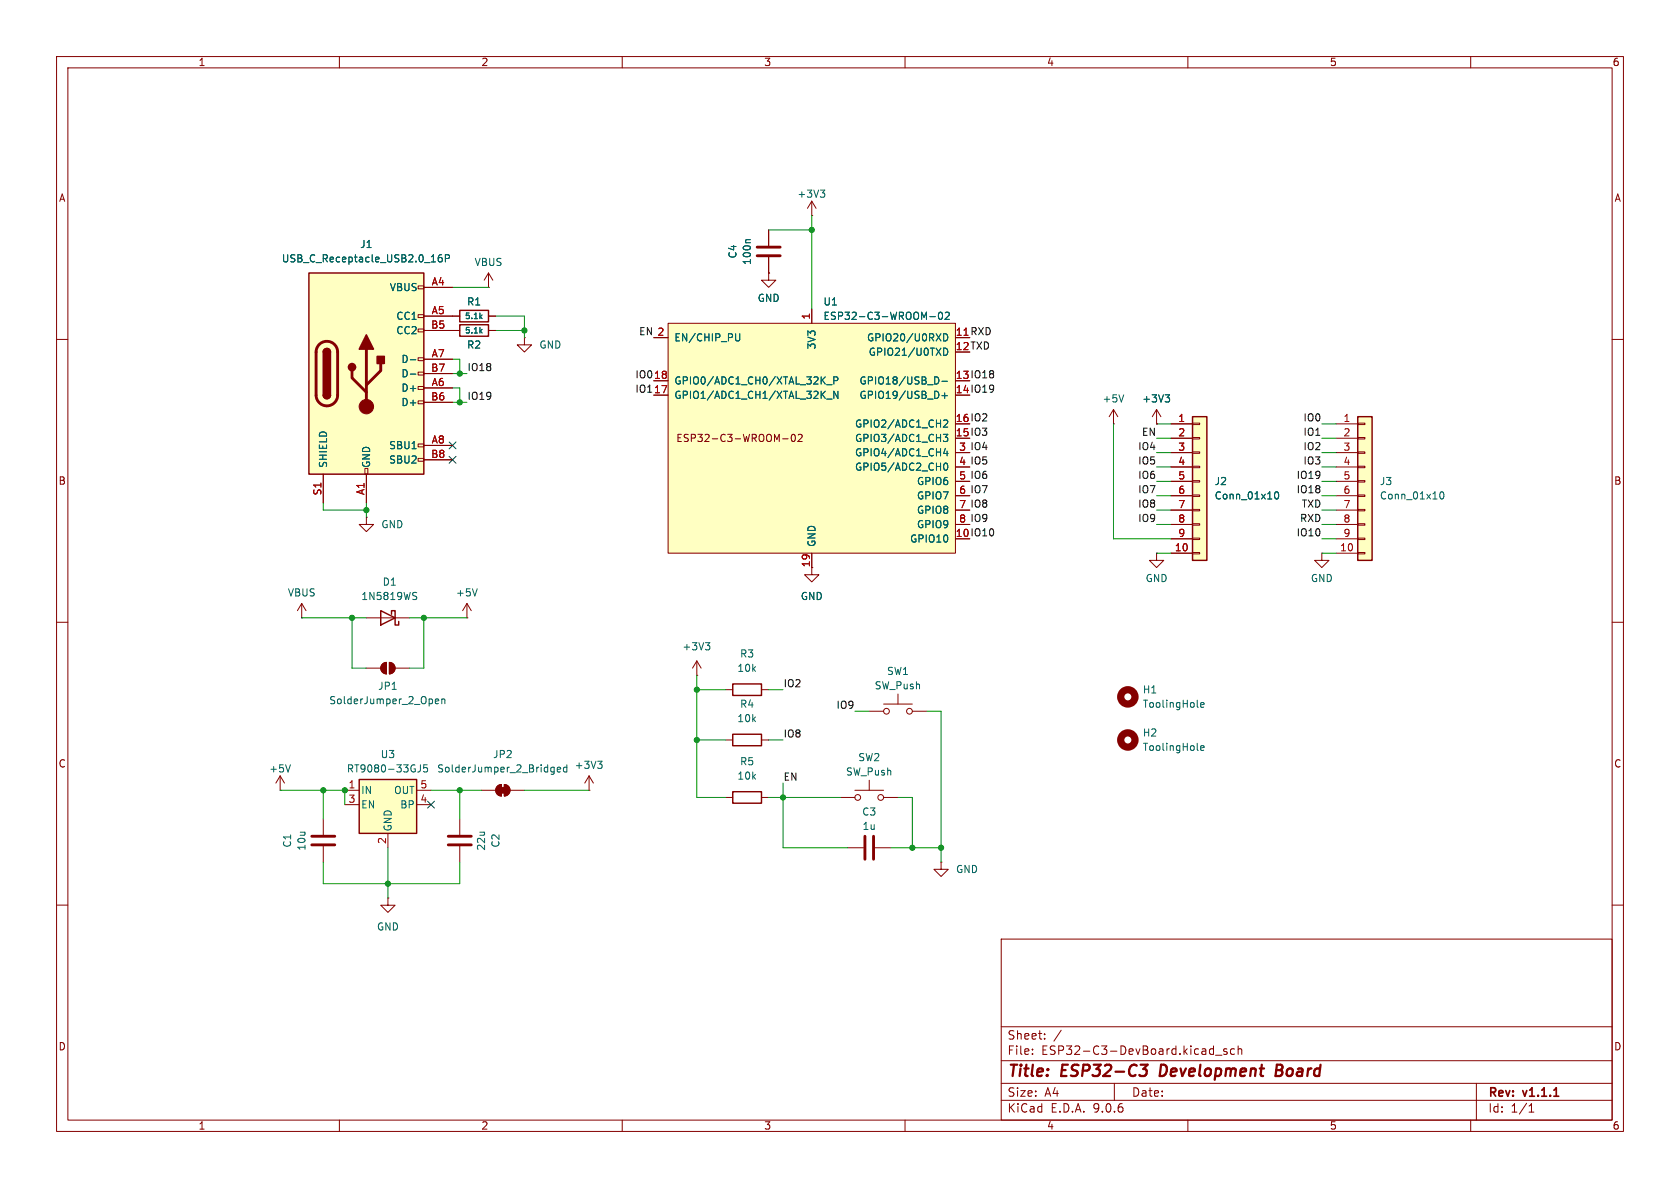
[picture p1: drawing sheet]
<svg xmlns="http://www.w3.org/2000/svg" width="297mm" height="210mm" viewBox="0 0 297 210" stroke-linecap="round" stroke-linejoin="round" font-family="sans-serif">
<g fill="none" stroke="#840000" stroke-width=".18">
<path d="M10 10h277v190h-277zM12 12h273v186h-273zM60 10v2M110 10v2M160 10v2M210 10v2M260 10v2M135.9 48.3v1.2h1.3l-1.3 1.3-1.3-1.3h1.3M135.9 48.3h.1M10 60h2M285 60h2M10 110h2"/>
<path d="M285 110h2M49.5 139.7h.1M49.5 137.2l-.7 1.2M49.5 137.2l.8 1.2M49.5 137.2v2.5M128.3 121.9h1.2M128.3 130.8h1.2M134.6 121.9h1.3M134.6 130.8h1.3M10 160h2M177 166h108v32h-108zM285 160h2"/>
<path d="M60 198v2M110 198v2M160 198v2M177 194.5h108M177 191.5h108M177 187.5h108M177 181.5h108M182.5 186.3v.1M182.5 185.5v.1M184.7 183.6v.1M184.7 182.8v.1M187.6 182.1l-1.3 2"/>
<path d="M197 191.5v3M210 198v2M214.4 185.4l.1 .1M214.5 184.9v1.5M214.5 186.3l-.1 .1M214.9 186.5h1.1M216.9 185.5l-.4-.1-.2 .2 .1 .2 .5 .2v.3h-.6M218.2 185.5l-.4-.1-.3 .3v.4l.2 .2h.5M218.9 185.5l.2-.1 .4 .1v.9M218.9 184.9v1.5M260 198v2M261 191.5v6.5"/>
<path d="M270.3 196.6h.9M270.3 195.5l.4-.4v1.5"/>
</g>
<path d="M274.7 193.8h.9" fill="none" stroke="#840000" stroke-width=".3"/>
<path d="M201.6 188.2h1.3l-.8 .8h.3l.3 .2v.6l-.4 .4h-.6M205.3 188.2l-.3 2h.5M225.6 189.2h.7M226.3 189.2l.3 .1M226.4 188.2h-.7l-.2 2 1-.1M226.5 189.1l-.2 .1" fill="none" stroke="#840000" stroke-width=".4"/>
<path d="M129.5 120.9h5.1v2h-5.1zM129.5 129.8h5.1v2h-5.1z" fill="none" stroke="#840000" stroke-width=".25"/>
<path d="M51.3 135.2l-.4 1.3" fill="none" stroke="#006464" stroke-width=".18"/>
<path d="M118.1 57.2h50.8v40.6h-50.8z" fill="#ffffc2"/>
<g fill="none" stroke="#840000" stroke-width=".18">
<path d="M115.6 59.7h2.5M118.1 57.2h50.8v40.6h-50.8zM143.5 54.6v2.6M115.6 67.3h2.5M115.6 69.9h2.5M138.4 77.6h.9M140 76.9l.2-.1a.68 .68 0 0 1 .4 .6 .68 .68 0 0 1-.4 .6l-.2-.1-.1-.3zM141.1 76.9l.5-.1 .2 .3-.8 .9h.8M143.5 97.8v3.8h1.3l-1.3 1.3-1.3-1.3h1.3M168.9 80h2.5M168.9 85.1h2.5M168.9 87.6h2.5"/>
<path d="M168.9 90.2h2.5M168.9 92.7h2.5M123.2 119.4h.1M123.2 116.8l-.8 1.3M123.2 116.8l.8 1.3M123.2 116.8v2.6M85.1 139.7h2.5M87.9 139l.7-.3v2a1.02 1.02 0 0 1-.9-.6 1.02 1.02 0 0 1 .2-1.1zM89.2 138.7a1.02 1.02 0 0 1 1 1 1.02 1.02 0 0 1-1 1zM90.2 139.7h2.5M104.1 139.7h.1M104.1 137.2l-.7 1.2"/>
<path d="M104.1 137.2l.8 1.2M104.1 137.2v2.5"/>
</g>
<g fill="none" stroke="#006464" stroke-width=".18">
<path d="M130.8 59l-.1 1.1-.2 .2-.3-.1M164.4 56h1M166.1 55.3l.1-.1a.68 .68 0 0 1 .4 .6 .68 .68 0 0 1-.4 .7 .84 .84 0 0 1-.1-1.2zM166.8 59a.64 .64 0 0 1 .8 .6 .64 .64 0 0 1-.8 .7zM167.1 55.3l.5-.1 .2 .4-.8 .9h.8M146.1 68h1M146.1 70.6h1M147.4 67.3l.6-.1 .1-.2v-.3l-.7-.1v1.3M148.1 69.2v1.2l-.7-1.2v1.2M165.7 66.7l.3 .5-.3 .6M166.5 67.4h1M166.5 69.9h1"/>
<path d="M166.8 76.8h.8l-.5 .5 .4 .1v.5l-.2 .1-.5-.1M166.8 61.5a.64 .64 0 0 1 .8 .7 .64 .64 0 0 1-.8 .6zM166.8 74.4l.5-.2 .3 .4-.8 .9h.8M167 69.5v.9M167.1 79.3l-.3 .9h.8M167.4 79.7v.9M166.9 82l.2-.1a.68 .68 0 0 1 .5 .6 .68 .68 0 0 1-.5 .6l-.2-.1-.1-.4zM124.7 113.6h.8l-.4 .5M125.2 114.1l.3 .2v.3l-.3 .3M97.6 135.6l.4 .1M98 135.6v1.1l-.3 .2M98 136.4l-.4 .1"/>
<path d="M98.5 136l.6-.1v-.2l-.4-.1-.2 .2 .1 .6h.5M100.2 135.7l-.4-.1-.2 .3 .1 .5h.5M100.2 135.2v1.3M105.7 134.6h.7l-.4 .4M106.2 135l.2 .3v.3l-.2 .2"/>
</g>
<g fill="#840000" stroke="#840000" stroke-width=".18">
<path d="M88.4 139.2h1v1h-1z"/>
<path d="M87.9 139l.7-.3v2a1.02 1.02 0 0 1-.9-.6 1.02 1.02 0 0 1 .2-1.1z"/>
<path d="M89.2 138.7a1.02 1.02 0 0 1 1 1 1.02 1.02 0 0 1-1 1z"/>
</g>
<path d="M240 73.7h2.6v25.4h-2.6z" fill="#ffffc2"/>
<path d="M240 73.7h2.6v25.4h-2.6z" fill="none" stroke="#840000" stroke-width=".25"/>
<g fill="none" stroke="#840000" stroke-width=".18">
<path d="M196.8 74.9h.1M196.8 72.4l-.7 1.3M196.8 72.4l.8 1.3M196.8 72.4v2.5M236.2 74.9h3.8M236.2 77.5h3.8M240 74.8h1.3v.3h-1.3zM240 77.3h1.3v.3h-1.3zM240 79.9h1.3v.2h-1.3zM236.2 80h3.8M236.2 82.6h3.8M236.2 85.1h3.8"/>
<path d="M236.2 87.6h3.8M236.2 90.2h3.8M236.2 92.7h3.8M236.2 95.3h3.8M236.2 97.8h3.8M240 82.4h1.3v.3h-1.3zM240 85h1.3v.2h-1.3zM240 87.5h1.3v.3h-1.3zM240 90h1.3v.3h-1.3zM240 92.6h1.3v.2h-1.3zM240 95.1h1.3v.3h-1.3zM240 97.7h1.3v.2h-1.3z"/>
</g>
<path d="M198.7 69.8l-.5 1.3M254.7 87.1l.1-.2a.68 .68 0 0 1 .5 .7 .68 .68 0 0 1-.5 .6l-.1-.1-.2-.4z" fill="none" stroke="#006464" stroke-width=".18"/>
<path d="M54.6 48.3h20.3v35.5h-20.3z" fill="#ffffc2"/>
<g fill="none" stroke="#840000" stroke-width=".18">
<path d="M73.9 50.5h1v.6h-1zM73.9 55.6h1v.5h-1zM73.9 58.2h1v.5h-1zM74.9 50.8h5.1M74.9 55.9h6.4M74.9 58.4h6.4M86.4 50.8h.1M86.4 55.9h1.2M86.4 58.4h1.2M86.4 48.3l-.8 1.2M86.4 48.3l.7 1.2M86.4 48.3v2.5"/>
<path d="M73.9 63.2h1v.6h-1zM73.9 65.8h1v.5h-1zM73.9 68.3h1v.5h-1zM73.9 70.9h1v.5h-1zM73.9 78.5h1v.5h-1zM74.9 63.5h5.1M74.9 66h5.1M74.9 68.6h5.1M74.9 71.1h5.1M74.9 78.7h5.1M204.5 74.9h.1M204.5 72.4l-.8 1.3"/>
<path d="M204.5 72.4l.7 1.3M204.5 72.4v2.5M57.1 83.8v5.1M64.5 82.8h.5v1h-.5zM64.8 83.8v5.1M73.9 81h1v.5h-1zM74.9 81.3h5.1M153.7 125.7h2.5M156.2 124.5h5.1M158.7 122.7v1.8M161.3 125.7h2.5M57.1 144.8v2.8"/>
<path d="M57.1 149.6v2.8M68.6 158.8v1.2h1.2l-1.2 1.3-1.3-1.3h1.3M68.6 158.8h.1M81.3 144.8v2.8M81.3 149.6v2.8M166.4 152.4v1.3h1.2l-1.2 1.2-1.3-1.2h1.3M166.4 152.4h.1"/>
<circle cx="156.7" cy="125.7" r=".51"/>
<circle cx="160.8" cy="125.7" r=".51"/>
</g>
<path d="M54.6 48.3h20.3v35.5h-20.3zM81.3 54.9h5.1v2h-5.1zM81.3 57.4h5.1v2h-5.1zM57.1 62.2a.64 .64 0 0 1 .7-.6 .64 .64 0 0 1 .6 .6M57.1 69.9a.64 .64 0 0 0 .7 .6 .64 .64 0 0 0 .6-.6" fill="none" stroke="#840000" stroke-width=".25"/>
<path d="M56.4 60.9a1.9 1.9 0 0 1 2.1-.4 1.9 1.9 0 0 1 1.2 1.7v7.7a1.91 1.91 0 0 1-1.9 1.8 1.91 1.91 0 0 1-1.9-1.8v-7.8l.2-.7zM62.2 65.5v1.3l2.6 2.5M64.8 61.7v10.2M67.3 64.3v1.2l-2.5 2.6M55.1 147.8h4.1M55.1 149.4h4.1M79.2 147.8h4.1M79.2 149.4h4.1" fill="none" stroke="#840000" stroke-width=".51"/>
<g fill="#840000" stroke="#840000" stroke-width=".25">
<path d="M57.1 62.2h1.3v7.7h-1.3z"/>
<path d="M57.3 61.8a.64 .64 0 0 1 .7-.2 .64 .64 0 0 1 .4 .6h-1.3z"/>
<path d="M57.1 69.9h1.3a.64 .64 0 0 1-.6 .6 .64 .64 0 0 1-.7-.6z"/>
<path d="M64.8 59.2l1.2 2.5h-2.5z"/>
<path d="M66.7 63h1.2v1.3h-1.2z"/>
<circle cx="62.2" cy="64.9" r=".63"/>
</g>
<circle cx="64.8" cy="71.9" r="1.27" fill="#840000" stroke="#840000" stroke-width=".18"/>
<path d="M78.1 45l-.4 .1a.86 .86 0 0 0 0 1.2l.4-.1 .1-.4-.2-.3h-.3l-.2 .3M78.7 45.7l.6-.1 .2-.1-.1-.3-.7-.2v1.3M84.9 56l.3 .3M84.9 58.5l.3 .4M85.2 55.7l-.4 .3M85.2 58.2l-.4 .4M72.5 63.6h1M72.5 66.1h1M206 69.8h.8l-.5 .5M206.5 70.3l.3 .2v.3l-.3 .3M212.3 132.2l.6-.1-.1-.2-.4-.1-.1 .2v.6h.5" fill="none" stroke="#006464" stroke-width=".18"/>
<circle cx="199.4" cy="130.8" r="1.27" fill="none" stroke="#840000" stroke-width="1.3"/>
<path d="M63.5 137.8h10.2v9.5h-10.2z" fill="#ffffc2"/>
<path d="M67.3 108l2.5 1.2-2.5 1.3zM69.2 108.6v-.6h.6v2.5h.7v-.6M63.5 137.8h10.2v9.5h-10.2zM129.5 140h5.1v2h-5.1z" fill="none" stroke="#840000" stroke-width=".25"/>
<g fill="none" stroke="#840000" stroke-width=".18">
<path d="M64.8 91.4v1.3h1.2l-1.2 1.3-1.3-1.3h1.3M64.8 91.4h.1M204.5 97.8v1.3h1.2l-1.2 1.2-1.3-1.2h1.3M204.5 97.8h.1M233.7 97.8v1.3h1.2l-1.2 1.2-1.3-1.2h1.3M233.7 97.8h.1M64.8 109.2h7.6M64.8 118.1h2.5M67.6 117.4l.7-.3v2a1.02 1.02 0 0 1-.9-.6 1.02 1.02 0 0 1 .2-1.1zM68.8 117.1a1.02 1.02 0 0 1 1 1 1.02 1.02 0 0 1-1 1zM69.8 118.1h2.6M82.5 109.2h.1"/>
<path d="M82.5 106.7l-.7 1.3M82.5 106.7l.8 1.3M82.5 106.7v2.5M61 139.7h2.5M73.7 139.7h2.5M61 142.2h2.5M68.6 147.3v2.6M73.7 142.2h2.5M128.3 141h1.2M134.6 141h1.3"/>
</g>
<path d="M73.2 105.3l.4 .1 .1 .3-.3 .3h-.3M73.2 104.7l.5 .1M84.4 104.1l-.5 1.3M74.3 135.2v.9a.41 .41 0 0 1-.5 .4M75.5 135.2h-.6v.6l.2-.1h.4l.1 .2-.1 .4-.1 .2-.5-.2M77 124l.6-.1-.1-.3h-.4l-.1 .1v.6h.5M78.1 123.7l.2-.1h.3v.8M78.1 123.6v.8M212.3 124.6l.6-.1-.1-.2-.4-.1-.1 .2v.6h.5" fill="none" stroke="#006464" stroke-width=".18"/>
<circle cx="199.4" cy="123.2" r="1.27" fill="none" stroke="#840000" stroke-width="1.3"/>
<g fill="#840000" stroke="#840000" stroke-width=".18">
<path d="M67.6 117.4l.7-.3v2a1.02 1.02 0 0 1-.9-.6 1.02 1.02 0 0 1 .2-1.1z"/>
<path d="M68.8 117.1a1.02 1.02 0 0 1 1 1 1.02 1.02 0 0 1-1 1z"/>
</g>
<path d="M210.8 73.7h2.6v25.4h-2.6z" fill="#ffffc2"/>
<path d="M210.8 73.7h2.6v25.4h-2.6z" fill="none" stroke="#840000" stroke-width=".25"/>
<g fill="none" stroke="#840000" stroke-width=".18">
<path d="M143.5 38.1h.1M143.5 35.6l-.8 1.2M143.5 35.6l.8 1.2M143.5 35.6v2.5M74.9 50.8h5.1M74.9 55.9h6.4M74.9 58.4h6.4M86.4 55.9h1.2M86.4 58.4h1.2M92.7 59.7v1.3h1.3l-1.3 1.2-1.3-1.2h1.3M92.7 59.7h.1M115.6 59.7h2.5"/>
<path d="M135.9 48.3h.1M135.9 40.6v2.8M135.9 45.5v2.8M143.5 54.6v2.6M74.9 63.5h5.1M74.9 66h5.1M74.9 68.6h5.1M74.9 71.1h5.1M74.9 78.7h5.1M115.6 67.3h2.5M115.6 69.9h2.5M204.5 74.9h.1"/>
<path d="M207 74.9h3.8M207 77.5h3.8M210.8 74.8h1.3v.3h-1.3zM210.8 77.3h1.3v.3h-1.3zM210.8 79.9h1.3v.2h-1.3zM57.1 83.8v5.1M64.8 83.8v5.1M74.9 81.3h5.1M143.5 97.8v2.5M168.9 80h2.5M168.9 85.1h2.5M168.9 87.6h2.5"/>
<path d="M168.9 90.2h2.5M168.9 92.7h2.5M207 80h3.8M207 82.6h3.8M207 85.1h3.8M207 87.6h3.8M207 90.2h3.8M207 92.7h3.8M207 95.3h3.8M207 97.8h3.8M210.8 82.4h1.3v.3h-1.3zM210.8 85h1.3v.2h-1.3z"/>
<path d="M210.8 87.5h1.3v.3h-1.3zM210.8 90h1.3v.3h-1.3zM210.8 92.6h1.3v.2h-1.3zM210.8 95.1h1.3v.3h-1.3zM210.8 97.7h1.3v.2h-1.3zM53.3 109.2h.1M53.3 106.7l-.7 1.3M53.3 106.7l.8 1.3M53.3 106.7v2.5M151.1 139.7h5.1M153.7 137.9v1.8M148.6 141h2.5"/>
<path d="M149.9 149.9h2.8M154.7 149.9h2.8M156.2 141h2.5"/>
<circle cx="151.6" cy="141" r=".51"/>
<circle cx="155.7" cy="141" r=".51"/>
</g>
<g fill="none" stroke="#006464" stroke-width=".18">
<path d="M145 33.6h.8l-.4 .5M145.6 34.1l.2 .2v.3l-.2 .3M78.1 45l-.4 .1a.86 .86 0 0 0 0 1.2l.4-.1 .1-.4-.2-.3h-.3l-.2 .3M78.7 45.7l.6-.1 .2-.1-.1-.3-.7-.2v1.3M84.9 56l.3 .3M84.9 58.5l.3 .4M85.2 55.7l-.4 .3M85.2 58.2l-.4 .4M130.8 59l-.1 1.1-.2 .2-.3-.1M132.7 42.4h-.7l-.2 .1M164.4 56h1M166.1 55.3l.1-.1a.68 .68 0 0 1 .4 .6 .68 .68 0 0 1-.4 .7 .84 .84 0 0 1-.1-1.2z"/>
<path d="M166.8 59a.64 .64 0 0 1 .8 .6 .64 .64 0 0 1-.8 .7zM167.1 55.3l.5-.1 .2 .4-.8 .9h.8M72.5 63.6h1M72.5 66.1h1M146.1 68h1M146.1 70.6h1M147.4 67.3l.6-.1 .1-.2v-.3l-.7-.1v1.3M148.1 69.2v1.2l-.7-1.2v1.2M165.7 66.7l.3 .5-.3 .6M166.5 67.4h1M166.5 69.9h1M166.8 76.8h.8l-.5 .5 .4 .1v.5l-.2 .1-.5-.1"/>
<path d="M166.8 61.5a.64 .64 0 0 1 .8 .7 .64 .64 0 0 1-.8 .6zM166.8 74.4l.5-.2 .3 .4-.8 .9h.8M167 69.5v.9M167.1 79.3l-.3 .9h.8M167.4 79.7v.9M206 69.8h.8l-.5 .5M206.5 70.3l.3 .2v.3l-.3 .3M166.9 82l.2-.1a.68 .68 0 0 1 .5 .6 .68 .68 0 0 1-.5 .6l-.2-.1-.1-.4zM225.4 87.1l.2-.2a.68 .68 0 0 1 .5 .7 .68 .68 0 0 1-.5 .6l-.2-.1-.1-.4z"/>
</g>
<path d="M133.9 45.2h4M133.9 43.7h4M152.9 147.8v4.1M154.4 147.8v4.1" fill="none" stroke="#840000" stroke-width=".51"/>
<g fill="none" stroke="#009600" stroke-width=".18">
<path d="M143.5 38.1v16.5M80 50.8h6.4M87.6 58.4h5.1M87.6 55.9h5.1v3.8M135.9 40.6h7.6M80 63.5h1.3v2.5M80 68.6h1.3v2.5M80 66h2.5M80 71.1h2.5M196.8 74.9v20.4h10.2M204.5 77.5h2.5M204.5 74.9h2.5"/>
<path d="M233.7 77.5h2.5M233.7 74.9h2.5M57.1 88.9v1.3h7.7M64.8 88.9v2.5M204.5 82.6h2.5M204.5 80h2.5M204.5 97.8h2.5M204.5 92.7h2.5M204.5 87.6h2.5M204.5 85.1h2.5M204.5 90.2h2.5M233.7 82.6h2.5"/>
<path d="M233.7 80h2.5M233.7 97.8h2.5M233.7 95.3h2.5M233.7 92.7h2.5M233.7 87.6h2.5M233.7 85.1h2.5M233.7 90.2h2.5M53.3 109.2h11.5M62.2 109.2v8.9h2.6M72.4 109.2h10.1M74.9 109.2v8.9h-2.5M123.2 119.4v21.6h5.1"/>
<path d="M49.5 139.7h11.5v2.5M57.1 139.7v5.1M76.2 139.7h8.9M81.3 139.7v5.1M92.7 139.7h11.4M123.2 121.9h5.1M123.2 130.8h5.1M135.9 121.9h2.5M135.9 130.8h2.5M138.4 138.4v11.5h11.5M151.1 125.7h2.6M163.8 125.7h2.6v26.7"/>
<path d="M57.1 152.4v3.8h24.2v-3.8M68.6 149.9v8.9M135.9 141h12.7M157.5 149.9h8.9M158.7 141h2.6v8.9"/>
</g>
<path d="M79.4 78.1l1.2 1.2M80.6 78.1l-1.2 1.2M79.4 80.7l1.2 1.2M80.6 80.7l-1.2 1.2M75.6 141.6l1.2 1.2M76.8 141.6l-1.2 1.2" fill="none" stroke="#000084" stroke-width=".18"/>
<g fill="#009600" stroke="#009600" stroke-width=".18">
<circle cx="57.1" cy="139.7" r=".46"/>
<circle cx="61" cy="139.7" r=".46"/>
<circle cx="81.3" cy="139.7" r=".46"/>
<circle cx="68.6" cy="156.2" r=".46"/>
<circle cx="74.9" cy="109.2" r=".46"/>
<circle cx="62.2" cy="109.2" r=".46"/>
<circle cx="138.4" cy="141" r=".46"/>
<circle cx="166.4" cy="149.9" r=".46"/>
<circle cx="161.3" cy="149.9" r=".46"/>
<circle cx="123.2" cy="130.8" r=".46"/>
<circle cx="123.2" cy="121.9" r=".46"/>
<circle cx="64.8" cy="90.2" r=".46"/>
<circle cx="92.7" cy="58.4" r=".46"/>
<circle cx="81.3" cy="71.1" r=".46"/>
<circle cx="143.5" cy="40.6" r=".46"/>
<circle cx="81.3" cy="66" r=".46"/>
</g>
<g font-size="2.8" fill="#840000">
<text x="178" y="190.9">Title:</text>
<text x="187.7" y="190.9">ESP32-C3</text>
<text x="205.9" y="190.9">Development</text>
<text x="227.2" y="190.9">Board</text>
</g>
<g font-size="2.1" fill="#840000">
<text x="178" y="184">Sheet:</text>
<text x="178" y="186.7">File:</text>
<text x="184.1" y="186.7">ESP32-C3-DevBoard.kicad_sch</text>
<text x="178" y="196.9">KiCad</text>
<text x="178" y="194.1">Size:</text>
<text x="184.7" y="194.1">A4</text>
<text x="185.7" y="196.9">E.D.A.</text>
<text x="193.3" y="196.9">9.0.6</text>
<text x="200" y="194.1">Date:</text>
<text x="263" y="194.3">Rev:</text>
<text x="263" y="196.9">Id:</text>
<text x="267.1" y="196.9">1/1</text>
<text x="269.4" y="194.3">v1.1.1</text>
</g>
<g font-size="1.8" fill="#840000">
<text x="35" y="11.9">1</text>
<text x="85" y="11.9">2</text>
<text x="135" y="11.9">3</text>
<text x="185" y="11.9">4</text>
<text x="235" y="11.9">5</text>
<text x="285" y="11.9">6</text>
<text x="10.3" y="35.9">A</text>
<text x="285.3" y="35.9">A</text>
<text x="168.9" y="62">12 TXD</text>
<text x="168.9" y="67.1">13 IO18</text>
<text x="168.9" y="69.6">14 IO19</text>
<text x="168.9" y="74.7">16 IO2</text>
<text x="168.9" y="77.2">15 IO3</text>
<text x="119.5" y="78.3">ESP32-C3-WROOM-02</text>
<text x="169.5" y="82.3">4 IO5</text>
<text x="10.3" y="85.9">B</text>
<text x="285.3" y="85.9">B</text>
<text x="168.9" y="95">10 IO10</text>
<text x="143.3" y="100.4" transform="rotate(-90 143.3 100.4)">19</text>
<text x="10.3" y="135.9">C</text>
<text x="285.3" y="135.9">C</text>
<text x="10.3" y="185.9">D</text>
<text x="285.3" y="185.9">D</text>
<text x="35" y="199.9">1</text>
<text x="85" y="199.9">2</text>
<text x="135" y="199.9">3</text>
<text x="185" y="199.9">4</text>
<text x="235" y="199.9">5</text>
<text x="285" y="199.9">6</text>
</g>
<g font-size="1.8" fill="#006464">
<text x="140.9" y="35.2">+3V3</text>
<text x="49.7" y="46.6">USB_C_Receptacle_USB2.0_16P</text>
<text x="63.6" y="44">J1</text>
<text x="83.8" y="47.2">VBUS</text>
<text x="130.4" y="45.8" transform="rotate(-90 130.4 45.8)">C4</text>
<text x="132.9" y="46.9" transform="rotate(-90 132.9 46.9)">100n</text>
<text x="68.8" y="51.7">VBUS</text>
<text x="133.9" y="53.6">GND</text>
<text x="70" y="56.7">CC1</text>
<text x="70" y="59.3">CC2</text>
<text x="82.5" y="54.2">R1</text>
<text x="145.5" y="54.2">U1</text>
<text x="145.5" y="56.7">ESP32-C3-WROOM-02</text>
<text x="70.9" y="64.4">D-</text>
<text x="82.5" y="61.8">R2</text>
<text x="95.3" y="61.8">GND</text>
<text x="119.1" y="60.6">EN/CHIP_PU</text>
<text x="144.4" y="61.9" transform="rotate(-90 144.4 61.9)">3V3</text>
<text x="153.2" y="60.6">GPIO20/U0RXD</text>
<text x="153.5" y="63.1">GPIO21/U0TXD</text>
<text x="70.9" y="66.9">D-</text>
<text x="70.9" y="69.4">D+</text>
<text x="70.9" y="72">D+</text>
<text x="119.1" y="68.2">GPIO0/ADC1_CH0/XTAL_32K_P</text>
<text x="119.1" y="70.7">GPIO1/ADC1_CH1/XTAL_32K_N</text>
<text x="151.8" y="68.2">GPIO18/USB_D-</text>
<text x="151.8" y="70.7">GPIO19/USB_D+</text>
<text x="194.8" y="71.3">+5V</text>
<text x="201.8" y="71.3">+3V3</text>
<text x="151.1" y="75.8">GPIO2/ADC1_CH2</text>
<text x="58" y="82.8" transform="rotate(-90 58 82.8)">SHIELD</text>
<text x="65.6" y="82.8" transform="rotate(-90 65.6 82.8)">GND</text>
<text x="68.7" y="79.6">SBU1</text>
<text x="68.7" y="82.1">SBU2</text>
<text x="151.1" y="78.3">GPIO3/ADC1_CH3</text>
<text x="151.1" y="80.9">GPIO4/ADC1_CH4</text>
<text x="151.1" y="83.4">GPIO5/ADC2_CH0</text>
<text x="162" y="86">GPIO6</text>
<text x="162" y="88.5">GPIO7</text>
<text x="214.6" y="86">J2</text>
<text x="214.6" y="88.5">Conn_01x10</text>
<text x="243.8" y="86">J3</text>
<text x="243.8" y="88.5">Conn_01x10</text>
<text x="67.3" y="93.6">GND</text>
<text x="162" y="91">GPIO8</text>
<text x="162" y="93.6">GPIO9</text>
<text x="144.4" y="96.8" transform="rotate(-90 144.4 96.8)">GND</text>
<text x="160.8" y="96.1">GPIO10</text>
<text x="50.8" y="105.6">VBUS</text>
<text x="63.8" y="106.3">1N5819WS</text>
<text x="67.6" y="103.7">D1</text>
<text x="80.5" y="105.6">+5V</text>
<text x="141.5" y="106.3">GND</text>
<text x="202.4" y="103.1">GND</text>
<text x="231.6" y="103.1">GND</text>
<text x="120.5" y="115.2">+3V3</text>
<text x="130.3" y="119">10k</text>
<text x="130.7" y="116.4">R3</text>
<text x="156.7" y="119.5">SW1</text>
<text x="58.1" y="124.7">SolderJumper_2_Open</text>
<text x="66.8" y="122.1">JP1</text>
<text x="130.7" y="125.3">R4</text>
<text x="154.5" y="122.1">SW_Push</text>
<text x="201.9" y="125.3">ToolingHole</text>
<text x="201.9" y="122.8">H1</text>
<text x="130.3" y="127.9">10k</text>
<text x="201.9" y="130.4">H2</text>
<text x="47.5" y="136.8">+5V</text>
<text x="61.2" y="136.8">RT9080-33GJ5</text>
<text x="67.2" y="134.2">U3</text>
<text x="77.2" y="136.8">SolderJumper_2_Bridged</text>
<text x="87.1" y="134.2">JP2</text>
<text x="101.5" y="136.1">+3V3</text>
<text x="130.7" y="135.5">R5</text>
<text x="149.5" y="137.3">SW_Push</text>
<text x="151.6" y="134.8">SW2</text>
<text x="201.9" y="132.9">ToolingHole</text>
<text x="63.8" y="140.6">IN</text>
<text x="63.8" y="143.1">EN</text>
<text x="69.6" y="140.6">OUT</text>
<text x="70.7" y="143.1">BP</text>
<text x="130.3" y="138">10k</text>
<text x="51.7" y="149.9" transform="rotate(-90 51.7 149.9)">C1</text>
<text x="69.4" y="147.1" transform="rotate(-90 69.4 147.1)">GND</text>
<text x="88.5" y="149.9" transform="rotate(-90 88.5 149.9)">C2</text>
<text x="152.3" y="144.4">C3</text>
<text x="152.4" y="146.9">1u</text>
<text x="54.2" y="150.5" transform="rotate(-90 54.2 150.5)">10u</text>
<text x="86" y="150.5" transform="rotate(-90 86 150.5)">22u</text>
<text x="168.9" y="154.5">GND</text>
<text x="66.5" y="164.7">GND</text>
</g>
<g font-size="1.8" fill="#a90000">
<text x="76.2" y="50.5">A4</text>
<text x="76.1" y="58.2">B5</text>
<text x="76.2" y="55.6">A5</text>
<text x="116.1" y="59.4">2</text>
<text x="143.3" y="56.6" transform="rotate(-90 143.3 56.6)">1</text>
<text x="168.9" y="59.4">11 RXD</text>
<text x="168.9" y="59.4">11</text>
<text x="76.1" y="65.8">B7</text>
<text x="76.2" y="63.2">A7</text>
<text x="168.9" y="62">12</text>
<text x="76.1" y="70.9">B6</text>
<text x="76.2" y="68.3">A6</text>
<text x="115.5" y="67.1">18</text>
<text x="115.5" y="69.6">17</text>
<text x="168.9" y="67.1">13</text>
<text x="168.9" y="69.6">14</text>
<text x="168.9" y="74.7">16</text>
<text x="168.9" y="77.2">15</text>
<text x="208.2" y="74.7">1</text>
<text x="208.2" y="77.2">2</text>
<text x="237.4" y="74.7">1</text>
<text x="237.4" y="77.2">2</text>
<text x="76.1" y="81">B8</text>
<text x="76.2" y="78.5">A8</text>
<text x="169.5" y="79.8">3</text>
<text x="169.5" y="82.3">4</text>
<text x="208.2" y="79.8">3</text>
<text x="208.2" y="82.3">4</text>
<text x="237.4" y="79.8">3</text>
<text x="237.4" y="82.3">4</text>
<text x="56.9" y="87.7" transform="rotate(-90 56.9 87.7)">S1</text>
<text x="64.5" y="87.6" transform="rotate(-90 64.5 87.6)">A1</text>
<text x="169.5" y="84.8">5</text>
<text x="169.5" y="87.4">6</text>
<text x="169.5" y="89.9">7</text>
<text x="208.2" y="84.8">5</text>
<text x="208.2" y="87.4">6</text>
<text x="208.2" y="89.9">7</text>
<text x="237.4" y="84.8">5</text>
<text x="237.4" y="87.4">6</text>
<text x="237.4" y="89.9">7</text>
<text x="168.9" y="95">10</text>
<text x="169.5" y="92.5">8</text>
<text x="208.2" y="92.5">8</text>
<text x="208.2" y="95">9</text>
<text x="237.4" y="92.5">8</text>
<text x="237.4" y="95">9</text>
<text x="207.6" y="97.5">10</text>
<text x="236.8" y="97.5">10</text>
<text x="61.5" y="139.4">1</text>
<text x="61.5" y="142">3</text>
<text x="74.2" y="139.4">5</text>
<text x="74.2" y="142">4</text>
<text x="68.3" y="149.3" transform="rotate(-90 68.3 149.3)">2</text>
</g>
<g font-size="1.8" fill="#0f0f0f">
<text x="112.9" y="59.3">EN 2</text>
<text x="82.5" y="65.7">IO18</text>
<text x="82.5" y="70.8">IO19</text>
<text x="112.2" y="67">IO0</text>
<text x="112.2" y="69.5">IO1</text>
<text x="201.8" y="77.1">EN</text>
<text x="230.3" y="74.6">IO0</text>
<text x="230.3" y="77.1">IO1</text>
<text x="169.5" y="79.8">3 IO4</text>
<text x="201.1" y="79.7">IO4</text>
<text x="201.1" y="82.2">IO5</text>
<text x="230.3" y="82.2">IO3</text>
<text x="230.3" y="79.7">IO2</text>
<text x="169.5" y="84.8">5 IO6</text>
<text x="169.5" y="87.4">6 IO7</text>
<text x="169.5" y="89.9">7 IO8</text>
<text x="201.1" y="89.8">IO8</text>
<text x="201.1" y="87.3">IO7</text>
<text x="201.1" y="84.7">IO6</text>
<text x="229.1" y="87.3">IO18</text>
<text x="229.1" y="84.7">IO19</text>
<text x="230" y="89.8">TXD</text>
<text x="169.5" y="92.5">8 IO9</text>
<text x="201.1" y="92.4">IO9</text>
<text x="229.1" y="94.9">IO10</text>
<text x="229.7" y="92.4">RXD</text>
<text x="138.4" y="121.6">IO2</text>
<text x="147.8" y="125.4">IO9</text>
<text x="138.4" y="130.5">IO8</text>
<text x="138.4" y="138.1">EN</text>
</g>
<g font-size="1.4" fill="#006464">
<text x="82.1" y="56.6">5.1k</text>
<text x="82.1" y="59.1">5.1k</text>
</g>
</svg>
